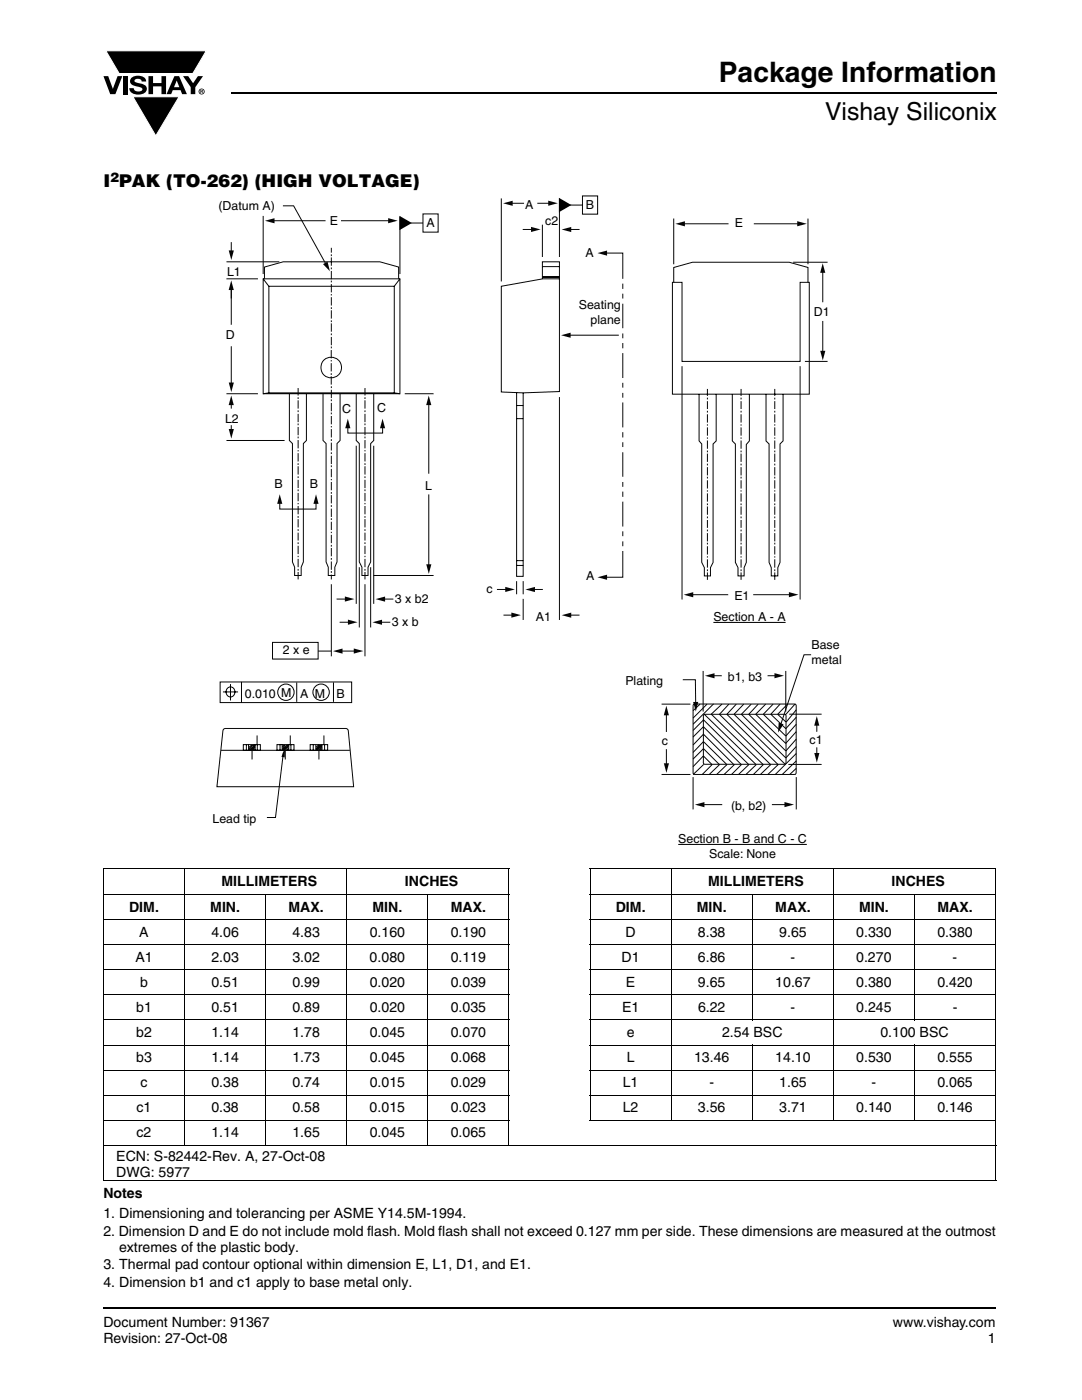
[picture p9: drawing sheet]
<svg xmlns="http://www.w3.org/2000/svg" width="216mm" height="279mm" viewBox="0 0 216 279" stroke-linecap="round" stroke-linejoin="round" font-family="sans-serif">
<path d="M20.6 261h178" fill="none" stroke="#000" stroke-width=".36"/>
<path d="M20.6 10.1h20.7v17.2h-20.7z" fill="#fff"/>
<g fill="#000">
<path d="M20.6 15.2h1l.9 2.5 1-2.5h.9l-1.4 3.6h-1zM21.1 10.1h20.1l-2.7 4.6h-14.7zM24.6 15.2h.9v3.6h-.9zM26.3 15.5a2.1 2.1 0 0 1 2.8 .3l.1 .5h-.9a.79 .79 0 0 0-.7-.6 .79 .79 0 0 0-.8 .4l.3 .3 1 .3a1.08 1.08 0 0 1 1.2 1 1.08 1.08 0 0 1-1.1 1.1 1.73 1.73 0 0 1-2.4-1.2h.9a.96 .96 0 0 0 .8 .7 .96 .96 0 0 0 .9-.5 1.31 1.31 0 0 0-1.2-.6 1.03 1.03 0 0 1-1.1-.5 1.03 1.03 0 0 1 .2-1.2zM29.6 15.2h.9v1.4h1.7v-1.4h.9v3.6h-.9v-1.6h-1.7v1.6h-.9zM26.5 19.3h9.2l-4.6 7.8zM36.5 15.2h1.1l.9 1.4 1-1.4h1l-1.5 2.2v1.4h-.9v-1.4z"/>
<path d="M35.3 16.1l-.6 1.3h1.1zM34.8 15.2h.9l1.6 3.6h-1l-.3-.8h-1.5l-.3 .8h-1z"/>
<path d="M40.1 18v.2h.2v-.1zM40 17.9l.4 .1 .1 .1-.2 .2 .2 .3-.3-.3-.1 .3h-.1zM39.8 18.3a.46 .46 0 0 0 .9 0 .46 .46 0 0 0-.9 0zM39.6 18.3a.6 .6 0 0 1 1.2 0 .6 .6 0 0 1-1.2 0z"/>
</g>
<path d="M21.1 10.1h20.1l-2.7 4.6h-14.7zM26.5 19.3h9.2l-4.6 7.8z" fill="none" stroke="#fff" stroke-width=".2"/>
<path d="M46.1 18.6h152.8" fill="none" stroke="#000" stroke-width=".36"/>
<path d="M42.4 39h125.6v132.8h-125.6z" fill="#fff"/>
<g fill="none" stroke="#050504" stroke-width=".2">
<path d="M52.8 55.6v-2.3l3.7-1.1h19.3l3.7 1.1v2.3M66.1 49.5v.9M66.1 50.8v.3M66.1 51.4v1.6M66.1 53.4v.3M66.1 54.1v1.6M66.1 56v.3M66.1 56.7v1.7M66.1 58.7v.3M66.1 59.3v1.7M108.2 55.6v-3.4h3.4v3.4M108.2 55.3h3.4"/>
<path d="M108.2 53.2h3.4M111.6 55.6v22.5l-7.2 .3M111.6 55.6h-3.3l-8.3 1.5v21.1l4.4 .2M134.4 56.3v-2.9l3.8-1.1h19.3l3.7 1.1v2.9M57.7 78.6v9.3l.7 .6v23.6l.4 1.1v1.7h1.3v-1.7l.4-1.1v-23.6l.6-.6v-9.3M59.5 77.4v1.5M59.5 79.3v.3M59.5 79.9v1.6M64.5 78.6v9.3l.6 .6v23.6l.4 1.1v1.7h1.3v-1.7l.4-1.1v-23.6l.7-.6v-9.3M66.1 69.9v1.6M66.1 71.9v.2M66.1 72.5v1.6"/>
<path d="M66.1 74.5v.3M66.1 75.1v1.6M66.1 61.3v.4M66.1 61.9v1.7M66.1 63.9v.4M66.1 64.5v1.7M66.1 66.5v.4M66.1 67.2v1.7M66.1 69.2v.3M66.1 77.1v.3M66.1 77.8v1.7M66.1 79.7v.4"/>
<path d="M71.1 78.6v9.3l.6 .6v23.6l.5 1.1v1.7h1.2v-1.7l.6-1.1v-23.6l.6-.6v-9.3M72.8 77.4v1.5M72.8 79.3v.3M72.8 79.9v1.6M103.1 78.3v36.7h1.3v-36.6M113.5 66.9h10M147.9 77.6v1.4M147.9 79.4v.3M59.5 81.9v.3M59.5 82.6v1.6M59.5 84.5v.4M59.5 85.2v1.7"/>
<path d="M59.5 87.1v.4M59.5 87.8v1.7M59.5 89.8v.3M59.5 90.4v1.7M59.5 92.4v.4M59.5 93.1v1.6M59.5 95.1v.3M59.5 95.8v1.6M59.5 97.7v.3M59.5 98.4v1.6M66.1 80.4v1.7M66.1 82.3v.4"/>
<path d="M66.1 83v1.7M66.1 85v.3M66.1 85.6v1.7M66.1 87.6v.4M66.1 88.3v1.6M66.1 90.3v.3M66.1 91v1.6M66.1 92.9v.3M66.1 93.6v1.6M66.1 95.6v.2M66.1 96.2v1.6M66.1 98.2v.3"/>
<path d="M66.1 98.8v1.7M72.8 81.9v.3M72.8 82.6v1.6M72.8 84.5v.4M72.8 85.2v1.7M72.8 87.1v.4M72.8 87.8v1.7M72.8 89.8v.3M72.8 90.4v1.7M72.8 92.4v.4M72.8 93.1v1.6M72.8 95.1v.3"/>
<path d="M72.8 95.8v1.6M72.8 97.7v.3M72.8 98.4v1.6M103.1 80.9h1.3M103.1 83.5h1.3M147.9 80.1v1.5M147.9 82v.3M147.9 82.7v1.6M147.9 84.7v.2M147.9 85.3v1.7M147.9 87.3v.3M147.9 87.9v1.7"/>
<path d="M147.9 89.9v.4M147.9 90.5v1.7M147.9 92.5v.4M147.9 93.2v1.7M147.9 95.1v.4M147.9 95.8v1.7M147.9 97.8v.3M147.9 98.5v1.6M59.5 100.4v.2M59.5 101v1.6M59.5 103v.3M59.5 103.6v1.7"/>
<path d="M59.5 105.6v.4M59.5 106.3v1.6M59.5 108.2v.4M59.5 108.9v1.7M59.5 110.9v.3M59.5 111.5v1.7M59.5 113.5v.4M59.5 114.2v1.4M66.1 100.8v.4M66.1 101.5v1.7M66.1 103.4v.4M66.1 104.1v1.7"/>
<path d="M66.1 106.1v.3M66.1 106.7v1.7M66.1 108.7v.4M66.1 109.4v1.6M66.1 111.4v.3M66.1 112.1v1.6M66.1 114v.3M66.1 114.7v.9M72.8 100.4v.2M72.8 101v1.6M72.8 103v.3M72.8 103.6v1.7"/>
<path d="M72.8 105.6v.4M72.8 106.3v1.6M72.8 108.2v.4M72.8 108.9v1.7M72.8 110.9v.3M72.8 111.5v1.7M72.8 113.5v.4M72.8 114.2v1.4M103.1 111.9h1.3M103.1 112.8h1.3M141.2 111v.3M141.2 111.6v1.7"/>
<path d="M141.2 113.6v.4M141.2 114.2v1.5M147.9 100.5v.3M147.9 101.1v1.6M147.9 103.1v.3M147.9 103.8v1.5M147.9 105.7v.3M147.9 106.4v1.6M147.9 108.3v.4M147.9 109v1.7M147.9 111v.3M147.9 111.6v1.7"/>
<path d="M147.9 113.6v.4M147.9 114.2v1.5"/>
</g>
<path d="M112 66.9l1.9-.5v1z" fill="#050504"/>
<g fill="none" stroke="#050504" stroke-width=".2">
<path d="M134.2 56.3h1.9v15.8h23.6v-15.8h1.8v22.4h-27.3zM139.5 78.7v9.3l.5 .6v23.6l.5 1.1v1.6h1.3v-1.6l.5-1.1v-23.6l.6-.6v-9.3M141.2 77.6v1.4M141.2 79.4v.3M146.1 78.7v9.3l.6 .6v23.6l.6 1.1v1.6h1.2v-1.6l.4-1.1v-23.5l.6-.7v-9.3M152.8 78.7v9.3l.7 .6v23.6l.4 1.1v1.6h1.3v-1.6l.4-1.1v-23.6l.7-.6v-9.3M154.6 77.6v1.4M154.6 79.4v.3M141.2 80.1v1.5M141.2 82v.3M141.2 82.7v1.6M141.2 84.7v.2"/>
<path d="M141.2 85.3v1.7M141.2 87.3v.3M141.2 87.9v1.7M141.2 89.9v.4M141.2 90.5v1.7M141.2 92.5v.4M141.2 93.2v1.7M141.2 95.1v.4M141.2 95.8v1.7M141.2 97.8v.3M141.2 98.5v1.6M154.6 80.1v1.5"/>
<path d="M154.6 82v.3M154.6 82.7v1.6M154.6 84.7v.2M154.6 85.3v1.7M154.6 87.3v.3M154.6 87.9v1.7M154.6 89.9v.4M154.6 90.5v1.7M154.6 92.5v.4M154.6 93.2v1.7M154.6 95.1v.4M154.6 95.8v1.7"/>
<path d="M154.6 97.8v.3M154.6 98.5v1.6M141.2 100.5v.3M141.2 101.1v1.6M141.2 103.1v.3M141.2 103.8v1.5M141.2 105.7v.3M141.2 106.4v1.6M141.2 108.3v.4M141.2 109v1.7M154.6 100.5v.3M154.6 101.1v1.6"/>
<path d="M154.6 103.1v.3M154.6 103.8v1.5M154.6 105.7v.3M154.6 106.4v1.6M154.6 108.3v.4M154.6 109v1.7M154.6 111v.3M154.6 111.6v1.7M154.6 113.6v.4M154.6 114.2v1.5M136.2 135.7h2.6v4.7M44.1 149.7h25.7"/>
<path d="M48.5 149.7v-1.1h3.5v1.1M49.2 148.6v1.1M49.6 148.6v1.1M50.3 149v.3M50.3 149.7v1.9M50.9 148.6v1.1M51.3 146.8v1.9M51.3 148.6v1.1M55.3 149.7v-1.1h3.4v1.1M55.9 148.6v1.1M56.3 148.6v1.1M56.9 149v.3"/>
<path d="M56.9 149.7v1.9M57.6 148.6v1.1M57.9 146.8v1.9M58.1 148.6v1.1M61.9 149.7v-1.1h3.5v1.1M62.5 148.6v1.1M63 148.6v1.1M63.6 149v.3M63.6 149.7v1.9M64.2 148.6v1.1M64.6 146.8v1.9M64.8 148.6v1.1"/>
</g>
<path d="M138.3 140.1h1l-.5 1.9z" fill="#050504"/>
<path d="M102 40.6h2.6" fill="none" stroke="#050504" stroke-width=".2"/>
<path d="M100.4 40.6l1.9-.5v1z" fill="#050504"/>
<path d="M107.2 40.6h2.5" fill="none" stroke="#050504" stroke-width=".2"/>
<path d="M109.4 40l1.9 .6-1.9 .5z" fill="#050504"/>
<path d="M100 39.6v16.6M111.6 39.6v11.7M161.8 130.7h-1.4l-4.7 14" fill="none" stroke="#050504" stroke-width=".2"/>
<path d="M155.4 144.2l.9 .3-1 1.7z" fill="#050504"/>
<path d="M56.9 149.1l-.1 2.1-.6-.2z" fill="#050504"/>
<path d="M69.4 85.1v1.3h6.9v-1.3" fill="none" stroke="#050504" stroke-width=".2"/>
<g fill="#050504">
<path d="M69.4 83.6l.5 1.9h-1z"/>
<path d="M76.3 83.6l.6 1.9h-1.1z"/>
</g>
<g fill="none" stroke="#050504" stroke-width=".2">
<path d="M100.5 122.8h1.9M50.3 148.6l-.7 .6M50.6 148.6l-1 1M50.6 148.6h.1M50.9 149.7h.1M50.9 149.5l-.3 .2M50.9 149.1l-.6 .6M50.9 148.9l-1 .8M50.9 148.6l-1.2 1.1M51 148.6l-.4 .4M51.3 148.6h.1M56.6 150.1l-1.6 13.1h-1.7"/>
<path d="M56.7 148.6l-.4 .4M56.9 148.7l-.6 .7M57.4 148.6l-1.1 1.1M57.5 148.6l-.2 .2M57.6 149.6l-.2 .1M57.6 149.3l-.5 .4M57.6 149l-.9 .7M57.6 148.7l-1.1 1M58.1 148.6l-.2 .1M63.6 148.6l-.6 .5M63.9 148.6l-.9 .9M64.2 148.6l-1.2 1.1"/>
<path d="M64.2 148.8l-.9 .9M64.2 149.7h.1M64.2 149.4l-.3 .3M64.2 149l-.7 .7M64.3 148.6l-.3 .3"/>
</g>
<path d="M102 122.2l1.9 .6-1.9 .5z" fill="#050504"/>
<path d="M113.6 122.8h2" fill="none" stroke="#050504" stroke-width=".2"/>
<path d="M112.1 122.8l1.9-.5v1z" fill="#050504"/>
<path d="M56.4 41.1h2.2l6.5 11.7M111.6 79.2v44.5M104.4 119.5v4.2" fill="none" stroke="#050504" stroke-width=".2"/>
<path d="M64.5 52.7l.9-.5 .4 1.9z" fill="#050504"/>
<path d="M99.2 117.6h2" fill="none" stroke="#050504" stroke-width=".2"/>
<path d="M100.8 117.1l1.9 .5-1.9 .5z" fill="#050504"/>
<path d="M106.4 117.6h1.9" fill="none" stroke="#050504" stroke-width=".2"/>
<path d="M104.8 117.6l1.9-.5v1.1z" fill="#050504"/>
<path d="M103.1 116v2.6M104.4 116v2.6M163 144.5v1.5" fill="none" stroke="#050504" stroke-width=".2"/>
<path d="M163 142.9l.5 1.9h-1z" fill="#050504"/>
<path d="M163 149.1v1.5" fill="none" stroke="#050504" stroke-width=".2"/>
<path d="M162.5 150.3h1l-.5 1.9z" fill="#050504"/>
<g fill="none" stroke="#050504" stroke-width=".2">
<path d="M52.5 55.6h27.3v23h-27.3zM52.5 55.6l1.1 1.5M53.6 57.1h25.1M53.6 57.1v21.3M78.7 57.1v21.3M79.8 55.6l-1.1 1.5M53.6 78.4l-1.1 .2M53.6 78.4h25.1M78.7 78.4l1.1 .2M133 149.5v3.2M157.3 152.6h6.6M157.5 142.5h6.4"/>
<circle cx="66.1" cy="73.4" r="2.07"/>
</g>
<path d="M132.5 152.3h1l-.5 1.9z" fill="#050504"/>
<path d="M133 142.4v3.7" fill="none" stroke="#050504" stroke-width=".2"/>
<path d="M133 140.8l.5 2h-1z" fill="#050504"/>
<path d="M132 154.6h5.8M132 140.5h5.8M154 160.6h2.9" fill="none" stroke="#050504" stroke-width=".2"/>
<path d="M156.5 160.1l1.9 .5-1.9 .5z" fill="#050504"/>
<path d="M140.2 160.6h3.9" fill="none" stroke="#050504" stroke-width=".2"/>
<path d="M138.7 160.6l1.9-.5v1z" fill="#050504"/>
<g fill="none" stroke="#050504" stroke-width=".2">
<path d="M153.2 134.9h1.7M138.3 155.1v6.4M139.7 140.5l-1.4 1.3M140.3 150.9l-2 2.1M140.3 149.5l-2 2M140.3 148.1l-2 2.1M140.3 146.6l-2 2.1M140.3 145.1l-2 2M140.3 143.6l9.1 9M140.3 145l7.6 7.6M140.3 146.5l6.1 6.1M140.3 147.9l4.7 4.7"/>
<path d="M140.3 149.3l3.2 3.3M140.3 150.8l1.7 1.8M140.4 143.7l-2.1 2.1M140.4 152.6l-2.1 2M140.5 142.5l10.3 10.1M141.1 140.5l-2.8 2.8M141.9 142.5l10.4 10.1M142.1 152.6l-2 2M142.4 140.5l-4.1 4M143.5 142.5l10.2 10.1M143.6 152.6l-2.1 2M144 140.5l-2.1 2.1"/>
<path d="M145 142.5l10.2 10.1M145.1 152.6l-2.1 2M145.4 140.5l-1.8 2M146.4 142.5l10.2 10M146.6 152.6l-2.1 2M146.9 140.5l-1.8 2M147.9 142.5l8.9 8.8M148 152.6l-2 2M148.4 140.5l-1.9 2M149.4 142.5l7.4 7.4M149.5 152.6l-2.1 2M149.9 140.5l-1.9 2"/>
<path d="M150.9 152.6l-2.1 2M151.3 140.5l-1.9 2M152.3 142.5l4.5 4.4M152.3 152.6l-2 2M152.8 140.5l-2 2 6 5.9 2.1-2.4M153.8 152.6l-2.1 2M154.3 140.5l-2 2M155.2 142.5l1.6 1.6M155.3 152.6l-2.1 2M155.7 140.5l-1.9 2 3 2.9 2.1-2.3M157.1 140.5l-1.9 2M158.6 140.5l-1.8 2.1"/>
<path d="M158.9 155.1v6.4M158.9 153.3l-1.3 1.3M158.9 151.9l-2.8 2.7M158.9 150.4l-4.2 4.2M158.9 149l-2.1 2.3M158.9 147.5l-2.1 2.4M158.9 144.5l-2.1 2.4M158.9 141.7l-2 2.4"/>
</g>
<path d="M154.5 134.3l1.9 .6-1.9 .5z" fill="#050504"/>
<path d="M142.2 134.9h1.8" fill="none" stroke="#050504" stroke-width=".2"/>
<path d="M140.7 134.9l1.9-.5v1z" fill="#050504"/>
<path d="M150.4 44.7h9M140.3 133.9v8.1M156.8 133.9v8.1" fill="none" stroke="#050504" stroke-width=".2"/>
<path d="M159.1 44.1l1.9 .6-1.9 .5z" fill="#050504"/>
<path d="M136.3 44.7h9.1" fill="none" stroke="#050504" stroke-width=".2"/>
<path d="M134.8 44.7l1.9-.5v1z" fill="#050504"/>
<path d="M134.4 43.6v9.1M161.2 43.6v9.1M150.3 118.7h7.5" fill="none" stroke="#050504" stroke-width=".2"/>
<path d="M157.4 118.2l1.9 .5-1.9 .5z" fill="#050504"/>
<path d="M138 118.7h7.3" fill="none" stroke="#050504" stroke-width=".2"/>
<path d="M136.4 118.7l1.9-.5v1z" fill="#050504"/>
<path d="M164.2 54.1v6.2M136.1 73.1v46.5M159.7 73.1v46.5" fill="none" stroke="#050504" stroke-width=".2"/>
<path d="M164.2 52.5l.5 1.9h-1z" fill="#050504"/>
<path d="M164.2 64.1v6.3" fill="none" stroke="#050504" stroke-width=".2"/>
<path d="M163.7 70h1l-.5 1.9z" fill="#050504"/>
<path d="M113.6 45.8h2M158.3 52.3h6.8M160.6 72.1h4.5" fill="none" stroke="#050504" stroke-width=".2"/>
<path d="M112.1 45.8l1.9-.5v1z" fill="#050504"/>
<path d="M104.3 45.8h2" fill="none" stroke="#050504" stroke-width=".2"/>
<path d="M106 45.3l1.9 .5-1.9 .5z" fill="#050504"/>
<path d="M108.2 44.8v6.5M124.3 110v5.2h-3.5" fill="none" stroke="#050504" stroke-width=".2"/>
<path d="M119.2 115.2l1.9-.5v1z" fill="#050504"/>
<g fill="none" stroke="#050504" stroke-width=".2">
<path d="M120.8 50.5h3.5v5.1M124.3 56.6v1.1M124.3 58.6v1M124.3 60.6v4.9M124.3 66.5v1M124.3 68.5v1M124.3 70.5v4.9M124.3 76.4v1M124.3 78.4v1M124.3 80.3v5M124.3 86.3v1M124.3 88.3v.9"/>
<path d="M124.3 90.3v4.8M124.3 96.2v1M124.3 98.1v1.1M124.3 100.1v5M124.3 106v1M124.3 108v1"/>
</g>
<path d="M119.2 50.5l1.9-.5v1z" fill="#050504"/>
<path d="M85.6 80.5v14" fill="none" stroke="#050504" stroke-width=".2"/>
<path d="M85.6 78.9l.5 1.9h-1.1z" fill="#050504"/>
<path d="M85.6 98.7v14.3" fill="none" stroke="#050504" stroke-width=".2"/>
<path d="M85.1 112.6h1l-.5 1.9z" fill="#050504"/>
<path d="M80.8 78.6h5.7M74.5 114.9h12M76.5 119.6h2" fill="none" stroke="#050504" stroke-width=".2"/>
<path d="M74.9 119.6l1.9-.5v1z" fill="#050504"/>
<path d="M67.2 119.6h2" fill="none" stroke="#050504" stroke-width=".2"/>
<path d="M68.8 119l1.9 .6-1.9 .5z" fill="#050504"/>
<path d="M71.1 89v31.5M74.6 89v31.5M75.9 124.2h2" fill="none" stroke="#050504" stroke-width=".2"/>
<path d="M74.3 124.2l1.9-.5v1z" fill="#050504"/>
<path d="M67.8 124.2h2" fill="none" stroke="#050504" stroke-width=".2"/>
<path d="M69.4 123.7l1.9 .5-1.9 .5z" fill="#050504"/>
<path d="M71.7 113.2v12M74 113.2v12M63.5 129.9h2.6M68 129.9h2.9" fill="none" stroke="#050504" stroke-width=".2"/>
<g fill="#050504">
<path d="M66.4 129.9l1.9-.5v1.1z"/>
<path d="M70.6 129.4l1.9 .5-1.9 .5z"/>
</g>
<path d="M46.1 48.3v2M66.1 116.6v14.4M72.8 116.6v14.4" fill="none" stroke="#050504" stroke-width=".2"/>
<path d="M45.6 50h1.1l-.5 1.9z" fill="#050504"/>
<path d="M45.2 52.2h10.5M45.2 55.6h6.3M46.1 57.5v2.1M46.1 80.5v1" fill="none" stroke="#050504" stroke-width=".2"/>
<path d="M46.1 78.9l.6 1.9h-1.1z" fill="#050504"/>
<path d="M46.1 84.8v1.2" fill="none" stroke="#050504" stroke-width=".2"/>
<path d="M45.6 85.6h1.1l-.5 1.9z" fill="#050504"/>
<path d="M46.1 57.5v7.3M45.2 78.6h6.3M45.2 87.9h11.6" fill="none" stroke="#050504" stroke-width=".2"/>
<path d="M46.1 56l.6 1.9h-1.1z" fill="#050504"/>
<path d="M46.1 69.1v7.6" fill="none" stroke="#050504" stroke-width=".2"/>
<path d="M45.6 76.3h1.1l-.5 2z" fill="#050504"/>
<path d="M68 44.1h9.8" fill="none" stroke="#050504" stroke-width=".2"/>
<path d="M77.4 43.5l2 .5-2 .6z" fill="#050504"/>
<path d="M54.4 44.1h10.6" fill="none" stroke="#050504" stroke-width=".2"/>
<path d="M52.9 44.1l1.9-.6v1.1z" fill="#050504"/>
<path d="M52.5 43.1v11.6M79.8 43.3v11.4M55.8 100.2v1.4h7.3v-1.4" fill="none" stroke="#050504" stroke-width=".2"/>
<g fill="#050504">
<path d="M55.8 98.6l.5 2h-1z"/>
<path d="M63.1 98.6l.5 2h-1.1z"/>
</g>
<path d="M81.9 44.5h2.5M113.7 40.9h2.5M43.9 136.1h26.3v4.1h-26.3zM48.2 136.1v4.1M54.4 128.2h9.1v3.3h-9.1zM59.2 136.2v3.9M66.5 136.2v3.9M44.7 145.4h24.5l.3 .5 1.1 11.1h-27.3l1.2-11.1zM138.4 140.5h20.4l.1 .6v12.8l-.2 .6h-20.3l-.1-.6v-12.8zM140.5 142.6h16.2l.1 9.8-.3 .1h-16.1l-.1-9.5z" fill="none" stroke="#050504" stroke-width=".2"/>
<g fill="none" stroke="#000" stroke-width=".2">
<path d="M116.2 39.1h3.1v3.6h-3.1zM84.4 42.7h3v3.6h-3zM44.5 138.1h3M45.4 137.4a.92 .92 0 0 1 1.2 .1 .92 .92 0 0 1 0 1.2 .92 .92 0 0 1-1.2 .1 1.1 1.1 0 0 1 0-1.4zM46 136.5v3.3M142.3 124.2h14.5zM20.6 173.4h81.1M20.6 178.5h81.1M20.6 173.5v62M36.8 173.3v55.3M53 178.5v50.1M69.2 173.3v55.3"/>
<path d="M85.4 178.5v50.1M101.6 173.5v55.1M117.7 173.4h81.1M117.7 178.5h81.1M117.8 173.5v50M133.9 173.3v50.3M135.3 168.5h25.7zM150.1 178.5v25.1M166.3 173.3v50.3M182.5 178.5v25.1M198.7 173.5v62M20.6 183.5h81.1"/>
<path d="M20.6 188.6h81.1M20.6 193.5h81.1M20.6 198.5h81.1M117.7 183.5h81.1M117.7 188.6h81.1M117.7 193.5h81.1M117.7 198.5h81.1M20.6 203.5h81.1M20.6 208.6h81.1M20.6 213.6h81.1M20.6 218.5h81.1M117.7 203.5h81.1"/>
<path d="M117.7 208.6h81.1M117.7 213.6h81.1M117.7 218.5h81.1M150.1 208.4v15.2M182.5 208.4v15.2M20.6 223.5h81.1M20.6 228.5h178.2M20.6 235.5h178.2M117.7 223.5h81.1"/>
<circle cx="57.1" cy="138.1" r="1.63"/>
<circle cx="64.1" cy="138.1" r="1.63"/>
</g>
<path d="M111.5 39.5l2.5 1.4-2.5 1.5zM79.7 43.1l2.5 1.4-2.5 1.4z" fill="#000"/>
<text font-size="5.6" x="143.4" y="16.4">Package Information</text>
<text font-size="4.9" x="164.6" y="24">Vishay Siliconix</text>
<text font-size="3.5" x="20.6" y="37.3">I PAK (TO-262) (HIGH VOLTAGE)</text>
<g font-size="2.8">
<text x="44.2" y="176.9">MILLIMETERS</text>
<text x="80.8" y="176.9">INCHES</text>
<text x="141.3" y="176.9">MILLIMETERS</text>
<text x="177.9" y="176.9">INCHES</text>
<text x="25.8" y="181.9">DIM.</text>
<text x="42" y="181.9">MIN.</text>
<text x="57.6" y="181.9">MAX.</text>
<text x="74.3" y="181.9">MIN.</text>
<text x="90" y="181.9">MAX.</text>
<text x="122.9" y="181.9">DIM.</text>
<text x="139" y="181.9">MIN.</text>
<text x="154.7" y="181.9">MAX.</text>
<text x="171.4" y="181.9">MIN.</text>
<text x="187.1" y="181.9">MAX.</text>
<text x="27" y="192">A1</text>
<text x="27.8" y="187">A</text>
<text x="42.2" y="192">2.03</text>
<text x="42.2" y="187">4.06</text>
<text x="58.4" y="192">3.02</text>
<text x="58.4" y="187">4.83</text>
<text x="73.8" y="192">0.080</text>
<text x="73.8" y="187">0.160</text>
<text x="89.9" y="192">0.119</text>
<text x="89.9" y="187">0.190</text>
<text x="124" y="192">D1</text>
<text x="124.8" y="187">D</text>
<text x="139.3" y="192">6.86</text>
<text x="139.3" y="187">8.38</text>
<text x="155.5" y="187">9.65</text>
<text x="157.7" y="192">-</text>
<text x="170.8" y="192">0.270</text>
<text x="170.9" y="187">0.330</text>
<text x="187" y="187">0.380</text>
<text x="190.1" y="192">-</text>
<text x="28" y="197">b</text>
<text x="42.2" y="197">0.51</text>
<text x="58.4" y="197">0.99</text>
<text x="73.8" y="197">0.020</text>
<text x="89.9" y="197">0.039</text>
<text x="124.9" y="197">E</text>
<text x="139.3" y="197">9.65</text>
<text x="154.7" y="197">10.67</text>
<text x="170.9" y="197">0.380</text>
<text x="187" y="197">0.420</text>
<text x="27.2" y="202">b1</text>
<text x="42.2" y="202">0.51</text>
<text x="58.4" y="202">0.89</text>
<text x="73.8" y="202">0.020</text>
<text x="89.9" y="202">0.035</text>
<text x="124.1" y="202">E1</text>
<text x="139.3" y="202">6.22</text>
<text x="157.7" y="202">-</text>
<text x="170.9" y="202">0.245</text>
<text x="190.1" y="202">-</text>
<text x="27.2" y="206.9">b2</text>
<text x="42.2" y="206.9">1.14</text>
<text x="58.4" y="206.9">1.78</text>
<text x="73.8" y="206.9">0.045</text>
<text x="89.9" y="206.9">0.070</text>
<text x="125.1" y="206.9">e</text>
<text x="144.1" y="206.9">2.54 BSC</text>
<text x="175.7" y="206.9">0.100 BSC</text>
<text x="27.2" y="212">b3</text>
<text x="42.2" y="212">1.14</text>
<text x="58.4" y="212">1.73</text>
<text x="73.8" y="212">0.045</text>
<text x="89.9" y="212">0.068</text>
<text x="125.1" y="212">L</text>
<text x="138.5" y="212">13.46</text>
<text x="154.7" y="212">14.10</text>
<text x="170.9" y="212">0.530</text>
<text x="187.1" y="212">0.555</text>
<text x="27.2" y="222">c1</text>
<text x="28" y="217">c</text>
<text x="42.2" y="222">0.38</text>
<text x="42.2" y="217">0.38</text>
<text x="58.3" y="222">0.58</text>
<text x="58.4" y="217">0.74</text>
<text x="73.8" y="222">0.015</text>
<text x="73.8" y="217">0.015</text>
<text x="89.9" y="222">0.023</text>
<text x="89.9" y="217">0.029</text>
<text x="124.3" y="222">L2</text>
<text x="124.3" y="217">L1</text>
<text x="139.3" y="222">3.56</text>
<text x="141.6" y="217">-</text>
<text x="155.5" y="222">3.71</text>
<text x="155.5" y="217">1.65</text>
<text x="170.9" y="222">0.140</text>
<text x="173.9" y="217">-</text>
<text x="187" y="222">0.146</text>
<text x="187.1" y="217">0.065</text>
<text x="27.2" y="226.9">c2</text>
<text x="42.2" y="226.9">1.14</text>
<text x="58.4" y="226.9">1.65</text>
<text x="73.8" y="226.9">0.045</text>
<text x="89.9" y="226.9">0.065</text>
<text x="23.2" y="231.7">ECN: S-82442-Rev. A, 27-Oct-08</text>
<text x="20.6" y="239.2">Notes</text>
<text x="23.2" y="234.8">DWG: 5977</text>
<text x="20.6" y="243.1">1. Dimensioning and tolerancing per ASME Y14.5M-1994.</text>
<text x="20.6" y="246.6">2. Dimension D and E do not include mold flash. Mold flash shall not exceed 0.127 mm per side. These dimensions are measured at the outmost</text>
<text x="23.7" y="249.8">extremes of the plastic body.</text>
<text x="20.6" y="253.3">3. Thermal pad contour optional within dimension E, L1, D1, and E1.</text>
<text x="20.6" y="256.8">4. Dimension b1 and c1 apply to base metal only.</text>
<text x="20.6" y="264.9">Document Number: 91367</text>
<text x="20.6" y="268.1">Revision: 27-Oct-08</text>
<text x="178.2" y="264.9">www.vishay.com</text>
<text x="197.1" y="268.1">1</text>
</g>
<text font-size="2.6" x="22" y="36.3">2</text>
<g font-size="2.5">
<text x="43.6" y="41.9">(Datum A)</text>
<text x="104.8" y="41.6">A</text>
<text x="116.9" y="41.7">B</text>
<text x="65.8" y="44.8">E</text>
<text x="85.1" y="45.3">A</text>
<text x="108.8" y="44.9">c2</text>
<text x="146.7" y="45.4">E</text>
<text x="116.8" y="51.3">A</text>
<text x="45.3" y="55">L1</text>
<text x="115.5" y="61.7">Seating</text>
<text x="117.8" y="64.6">plane</text>
<text x="162.4" y="63.1">D1</text>
<text x="45" y="67.7">D</text>
<text x="68.3" y="82.3">C</text>
<text x="75.2" y="82.3">C</text>
<text x="44.9" y="84.5">L2</text>
<text x="54.8" y="97.4">B</text>
<text x="61.8" y="97.4">B</text>
<text x="84.8" y="97.8">L</text>
<text x="97" y="118.3">c</text>
<text x="116.9" y="115.8">A</text>
<text x="146.5" y="119.7">E1</text>
<text x="78.2" y="124.9">3 x b</text>
<text x="78.8" y="120.3">3 x b2</text>
<text x="106.9" y="123.9">A1</text>
<text x="142.3" y="124">Section A - A</text>
<text x="56.4" y="130.6">2 x e</text>
<text x="161.9" y="129.6">Base</text>
<text x="124.8" y="136.6">Plating</text>
<text x="145.2" y="135.8">b1, b3</text>
<text x="161.9" y="132.5">metal</text>
<text x="48.9" y="139.4">0.010 M</text>
<text x="59.9" y="139.4">A M</text>
<text x="67.1" y="139.4">B</text>
<text x="132" y="148.7">c</text>
<text x="161.5" y="148.5">c1</text>
<text x="145.9" y="161.6">(b, b2)</text>
<text x="42.4" y="164.3">Lead tip</text>
<text x="135.3" y="168.3">Section B - B and C - C</text>
<text x="141.5" y="171.2">Scale: None</text>
</g>
</svg>
